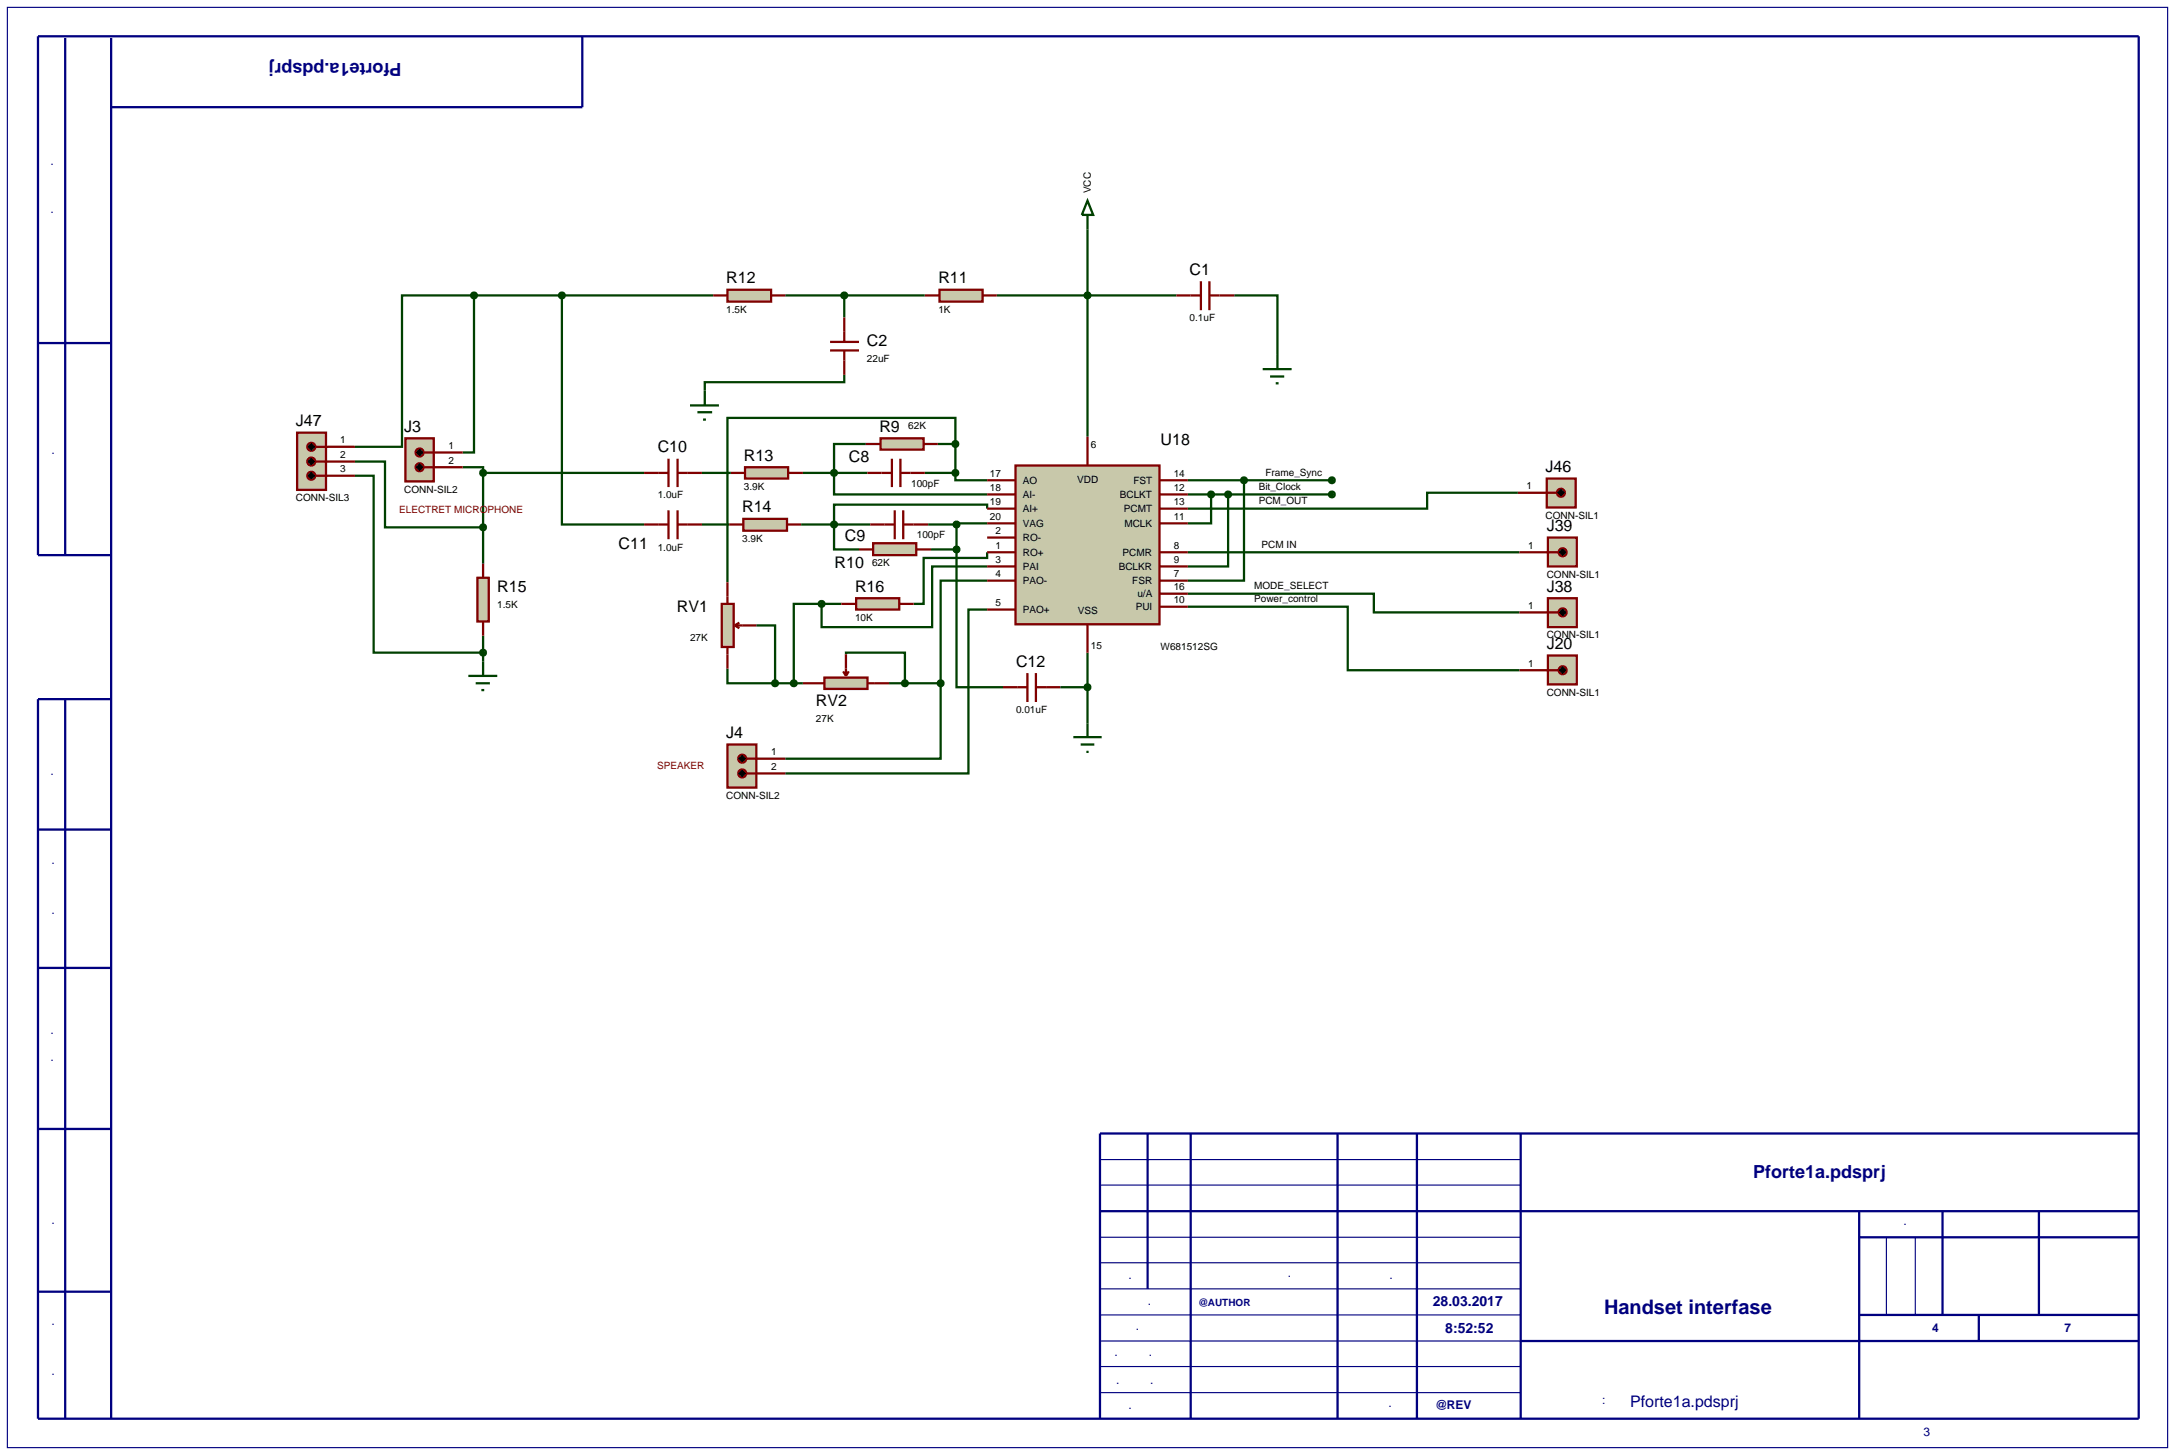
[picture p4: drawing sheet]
<svg xmlns="http://www.w3.org/2000/svg" width="384mm" height="257mm" viewBox="0 0 384 257" stroke-linecap="round" stroke-linejoin="round" font-family="sans-serif">
<path d="M1.3 1.3h381v254h-381zM194 218.2h74.2M194 209h74.2M194 204.5h74.2M332.7 218.2v13.7M337.8 218.2v13.7M194 222.7h74.2M194 231.9h74.2M194 236.5h74.2M194 227.3h74.2M194 241h74.2M194 245.6h74.2" fill="none" stroke="#000080" stroke-width=".2"/>
<g fill="none" stroke="#000080" stroke-width=".4">
<path d="M11.5 6.7v91.2M19.6 6.7v243.5M102.7 6.4v12.5h-83.1M6.7 60.5h12.9M19.6 97.9h-12.9v-91.5h370.5v243.8h-370.5v-126.9h12.9M11.5 123.3v126.9M6.7 146.3h12.9M6.7 170.7h12.9M6.7 199.1h12.9M202.4 199.9v27.4M210 199.9v50.3M235.9 199.9v50.3"/>
<path d="M249.9 199.9v50.3M268.2 199.9v50.3M377.2 199.9h-183.2v50.3M194 213.6h183.2M327.9 213.6v36.6M327.9 218.2h49.3M342.6 213.6v18.3M359.6 213.6v18.3M6.7 227.8h12.9M268.2 236.5h109M327.9 231.9h49.3M349 231.9v4.6"/>
</g>
<g fill="none" stroke="#004000" stroke-width=".4">
<path d="M83.6 52.1v27.7h-2M83.6 52.1h-12.7v26.7h-8.3M83.6 52.1h42.2M99.1 52.1v40.4h14.5M138.5 52.1h24.6M148.9 52.1v3.9M175.8 52.1h31.7M191.8 40.5v36.5M217.7 52.1h7.6v10.5M148.9 66.1v1.3h-24.6v1.5M152.7 78.3h-5.6v8.9h27M165.4 78.3h3.1"/>
<path d="M168.5 78.3v-4.6h-40.2v29M168.5 78.3v5.1M62.6 83.9h3.3v31.2h19.3M62.6 81.4h5.3v11.6h17.3M81.6 82.4h3.6v1M85.2 83.4h28.4M85.2 83.4v16M123.8 83.4h5.1M123.8 92.5h4.8M141.3 92.5h12.2M141.6 83.4h11.4M163.1 83.4h5.4"/>
<path d="M163.7 92.5h5M164.2 96.9h4.5M168.5 83.4v1.3h5.6M168.7 96.9v24.3h8.2M168.7 92.5v4.4M174.1 92.3h-5.4v.2M174.1 89.7v-.7h-27v7.9h4.4M174.1 97.4v1h-11.2v8.1h-1.8M174.1 99.9h-9.7v10.7h-19.5v-4.1M209.5 87.2h25.4M209.5 84.7h25.4M209.5 97.4h58.5"/>
<path d="M213.6 87.2v5.1h-4.1M216.6 87.2v12.7h-7.1M219.4 84.7v17.7h-9.9M267.7 86.9h-16v2.8h-42.2M85.2 112.1v4.6M128.3 117.9v2.6h8.4M133.4 110.3h3.3v10.2M144.9 106.5h-4.9v14M144.9 106.5h3.5M149.2 115.4v-.3h10.4v5.4M174.1 107.5h-3.3v28.9h-32.3M174.1 102.4h-8.2v18.1"/>
<path d="M191.8 115.1v12.5M209.5 107h28.2v11.2h30.3M209.5 104.7h32.8v3.3h25.7M136.7 120.5h4.9M156.8 120.5h9.1M165.9 120.5v13.3h-27.4M187 121.2h4.8"/>
</g>
<path d="M179.1 82.1h25.4v28h-25.4z" fill="#c8c8aa" stroke="#800000" stroke-width=".4"/>
<g fill="none" stroke="#800000" stroke-width=".4">
<path d="M191.8 77v5.1M174.1 84.7h5M174.1 87.2h5M174.1 89.7h5M174.1 92.3h5M174.1 94.8h5M174.1 97.4h5M174.1 99.9h5M204.5 84.7h5M204.5 87.2h5M204.5 89.7h5M204.5 92.3h5"/>
<path d="M204.5 97.4h5M204.5 99.9h5M174.1 102.4h5M174.1 107.5h5M191.8 110.1v5M204.5 102.4h5M204.5 104.7h5M204.5 107h5"/>
</g>
<g fill="none" stroke="#004000" stroke-width=".4">
<path d="M191.8 35.4l1 2.5h-2zM191.8 37.9v2.6M121.7 71.5h5.1M123 72.7h2.6M124 74h.5M124.3 68.9v2.6M222.7 65.1h5.1M224 66.4h2.5M225 67.6h.5M225.3 62.6v2.5M82.6 119.2h5.1M85.2 116.7v2.5"/>
<path d="M83.9 120.5h2.5M84.9 121.7h.5M189.3 130h5M190.6 131.3h2.4M191.6 132.6h.4M191.8 127.6v2.4"/>
</g>
<path d="M234.5 84.4l.4-.2-.5 .5zM234.9 84.2l.3 .1 .2 .4zM234.9 85.2l.5-.5-.1 .3zM234.4 84.7l.5 .5-.4-.2z" fill="#004000" stroke="#004000" stroke-width=".4"/>
<path d="M234.4 84.7l.5-.5 .5 .5-.5 .5z" fill="#004000"/>
<path d="M234.5 86.9l.4-.2-.5 .5zM234.9 86.7l.3 .1 .2 .4zM234.9 87.7l.5-.5-.2 .4zM234.4 87.2l.5 .5-.4-.2z" fill="#004000" stroke="#004000" stroke-width=".4"/>
<path d="M234.4 87.2l.5-.5 .5 .5-.5 .5z" fill="#004000"/>
<path d="M213.2 86.9l.4-.2-.5 .5zM213.6 86.7l.3 .1 .2 .4zM213.6 87.7l.5-.5-.2 .4zM213.1 87.2l.5 .5-.4-.2z" fill="#004000" stroke="#004000" stroke-width=".4"/>
<path d="M213.6 86.7l.5 .5-.5 .5-.5-.5z" fill="#004000"/>
<path d="M216.3 86.8l.3-.1-.5 .5zM216.6 86.7l.3 .1 .2 .4zM216.6 87.7l.5-.5-.2 .4zM216.1 87.2l.5 .5-.3-.1z" fill="#004000" stroke="#004000" stroke-width=".4"/>
<path d="M216.1 87.2l.5-.5 .5 .5-.5 .5z" fill="#004000"/>
<path d="M219.1 84.3l.3-.1-.5 .5zM219.4 84.2l.3 .1 .2 .4zM219.9 84.7l-.1 .3-.4 .2zM218.9 84.7l.5 .5-.4-.2z" fill="#004000" stroke="#004000" stroke-width=".4"/>
<path d="M218.9 84.7l.5-.5 .5 .5-.5 .5z" fill="#004000"/>
<path d="M148.9 56v4.3M207.5 52.1h4.3M211.8 49.6v5.1M213.3 49.6v5.1M213.3 52.1h4.4M146.4 61.8h5.1M146.4 60.3h5.1M148.9 61.8v4.3" fill="none" stroke="#800000" stroke-width=".4"/>
<path d="M155.3 77.3h7.6v2h-7.6z" fill="#c8c8aa" stroke="#800000" stroke-width=".4"/>
<path d="M152.7 78.3h2.6M162.9 78.3h2.5" fill="none" stroke="#800000" stroke-width=".4"/>
<path d="M154 95.8h7.6v2.1h-7.6z" fill="#c8c8aa" stroke="#800000" stroke-width=".4"/>
<path d="M151.5 96.9h2.5M161.6 96.9h2.6" fill="none" stroke="#800000" stroke-width=".4"/>
<path d="M165.7 51.1h7.6v2.1h-7.6z" fill="#c8c8aa" stroke="#800000" stroke-width=".4"/>
<path d="M163.1 52.1h2.6M173.3 52.1h2.5" fill="none" stroke="#800000" stroke-width=".4"/>
<path d="M128.3 51.1h7.7v2.1h-7.7z" fill="#c8c8aa" stroke="#800000" stroke-width=".4"/>
<path d="M125.8 52.1h2.5M136 52.1h2.5" fill="none" stroke="#800000" stroke-width=".4"/>
<path d="M148.5 51.8l.4-.2-.5 .5zM148.9 51.6l.3 .1 .2 .4zM149.4 52.1l-.1 .3-.4 .2zM148.4 52.1l.5 .5-.3-.1z" fill="#004000" stroke="#004000" stroke-width=".4"/>
<path d="M148.4 52.1l.5-.5 .5 .5-.5 .5z" fill="#004000"/>
<path d="M191.5 51.7l.3-.1-.5 .5zM191.8 51.6l.3 .1 .2 .4zM192.3 52.1l-.1 .3-.4 .2zM191.3 52.1l.5 .5-.4-.2z" fill="#004000" stroke="#004000" stroke-width=".4"/>
<path d="M191.8 51.6l.5 .5-.5 .5-.5-.5z" fill="#004000"/>
<path d="M153 83.4h4.3M153.5 92.5h4.3M157.3 80.9v5M157.8 90v5.1M158.8 80.9v5M158.8 83.4h4.3M159.3 90v5.1M159.3 92.5h4.4" fill="none" stroke="#800000" stroke-width=".4"/>
<path d="M146.7 83.1l.4-.2-.5 .5zM147.1 82.9l.3 .1 .2 .4zM147.6 83.4l-.1 .3-.4 .2zM146.6 83.4l.5 .5-.4-.2z" fill="#004000" stroke="#004000" stroke-width=".4"/>
<path d="M146.6 83.4l.5-.5 .5 .5-.5 .5z" fill="#004000"/>
<path d="M168.1 83.1l.4-.2-.5 .5zM168.5 82.9l.3 .1 .2 .4zM169 83.4l-.1 .3-.4 .2zM168 83.4l.5 .5-.4-.2z" fill="#004000" stroke="#004000" stroke-width=".4"/>
<path d="M168 83.4l.5-.5 .5 .5-.5 .5z" fill="#004000"/>
<path d="M168.3 92.2l.4-.2-.5 .5zM168.7 92l.4 .2 .1 .3zM169.2 92.5l-.1 .3-.4 .2zM168.2 92.5l.5 .5-.3-.1z" fill="#004000" stroke="#004000" stroke-width=".4"/>
<path d="M168.2 92.5l.5-.5 .5 .5-.5 .5z" fill="#004000"/>
<path d="M146.8 92.1l.3-.1-.5 .5zM147.1 92l.3 .1 .2 .4zM147.1 93l.5-.5-.2 .4zM146.6 92.5l.5 .5-.3-.1z" fill="#004000" stroke="#004000" stroke-width=".4"/>
<path d="M147.1 92l.5 .5-.5 .5-.5-.5z" fill="#004000"/>
<path d="M131.4 82.4h7.6v2h-7.6z" fill="#c8c8aa" stroke="#800000" stroke-width=".4"/>
<path d="M128.9 83.4h2.5M139 83.4h2.6" fill="none" stroke="#800000" stroke-width=".4"/>
<path d="M131.1 91.5h7.7v2.1h-7.7z" fill="#c8c8aa" stroke="#800000" stroke-width=".4"/>
<path d="M113.6 92.5h4.3M113.6 83.4h4.3M117.9 80.9v5M117.9 90v5.1M119.5 92.5h4.3M119.5 80.9v5M119.5 90v5.1M119.5 83.4h4.3M128.6 92.5h2.5M138.8 92.5h2.5" fill="none" stroke="#800000" stroke-width=".4"/>
<path d="M71.5 77.3h5v7.6h-5z" fill="#c8c8aa" stroke="#800000" stroke-width=".4"/>
<path d="M74.8 79.8h6.8M74.8 82.4h6.8" fill="none" stroke="#800000" stroke-width=".4"/>
<g fill="#000" stroke="#800000" stroke-width=".4">
<path d="M73.5 79.3l.5-.2-.7 .7zM74 79.1a.68 .68 0 0 1 .7 .7zM74.7 79.8a.68 .68 0 0 1-.7 .7zM73.3 79.8l.7 .7a.68 .68 0 0 1-.7-.7z"/>
<path d="M73.5 81.9l.5-.2-.7 .7zM74 81.7a.68 .68 0 0 1 .7 .7zM74.7 82.4a.68 .68 0 0 1-.7 .7zM73.3 82.4l.7 .7a.68 .68 0 0 1-.7-.7z"/>
</g>
<path d="M74 79.1l.7 .7-.7 .7-.7-.7zM74 81.7l.7 .7-.7 .7-.7-.7z" fill="#000"/>
<path d="M98.8 51.7l.3-.1-.5 .5zM99.1 51.6l.3 .1 .2 .4zM99.1 52.6l.5-.5-.2 .4zM98.6 52.1l.5 .5-.3-.1z" fill="#004000" stroke="#004000" stroke-width=".4"/>
<path d="M98.6 52.1l.5-.5 .5 .5-.5 .5z" fill="#004000"/>
<path d="M84.2 101.9h2v7.7h-2z" fill="#c8c8aa" stroke="#800000" stroke-width=".4"/>
<path d="M85.2 99.4v2.5M85.2 109.6v2.5" fill="none" stroke="#800000" stroke-width=".4"/>
<path d="M84.8 83.1l.4-.2-.5 .5zM85.2 82.9l.4 .2 .1 .3zM85.7 83.4l-.1 .3-.4 .2zM84.7 83.4l.5 .5-.4-.2z" fill="#004000" stroke="#004000" stroke-width=".4"/>
<path d="M84.7 83.4l.5-.5 .5 .5-.5 .5z" fill="#004000"/>
<path d="M151 105.5h7.6v2h-7.6z" fill="#c8c8aa" stroke="#800000" stroke-width=".4"/>
<path d="M148.4 106.5h2.6M158.6 106.5h2.5" fill="none" stroke="#800000" stroke-width=".4"/>
<path d="M127.3 106.5h2.1v7.6h-2.1z" fill="#c8c8aa" stroke="#800000" stroke-width=".4"/>
<path d="M128.3 102.7v3.8M128.3 114.1v3.8M129.6 110.3l.8 .5M129.6 110.3h3.8M130.4 109.8l-.8 .5" fill="none" stroke="#800000" stroke-width=".4"/>
<path d="M145.4 119.5h7.6v2h-7.6z" fill="#c8c8aa" stroke="#800000" stroke-width=".4"/>
<path d="M148.7 118.4l.5 .8M149.2 115.4v3.8M149.7 118.4l-.5 .8M141.6 120.5h3.8M153 120.5h3.8" fill="none" stroke="#800000" stroke-width=".4"/>
<path d="M159.3 120.1l.3-.1-.5 .5zM159.6 120l.3 .1 .2 .4zM159.6 121l.5-.5-.2 .4zM159.1 120.5l.5 .5-.3-.1z" fill="#004000" stroke="#004000" stroke-width=".4"/>
<path d="M159.6 120l.5 .5-.5 .5-.5-.5z" fill="#004000"/>
<path d="M144.6 106.1l.3-.1-.5 .5zM144.9 106l.3 .1 .2 .4zM145.4 106.5l-.2 .4-.3 .1zM144.4 106.5l.5 .5-.4-.2z" fill="#004000" stroke="#004000" stroke-width=".4"/>
<path d="M144.9 106l.5 .5-.5 .5-.5-.5z" fill="#004000"/>
<path d="M139.7 120.1l.3-.1-.5 .5zM140 120l.3 .1 .2 .4zM140 121l.5-.5-.2 .4zM139.5 120.5l.5 .5-.3-.1z" fill="#004000" stroke="#004000" stroke-width=".4"/>
<path d="M140 120l.5 .5-.5 .5-.5-.5z" fill="#004000"/>
<path d="M168.2 77.9l.3-.1-.5 .5zM168.5 77.8l.4 .2 .1 .3zM168.5 78.8l.5-.5-.1 .3zM168 78.3l.5 .5-.3-.1z" fill="#004000" stroke="#004000" stroke-width=".4"/>
<path d="M168.5 77.8l.5 .5-.5 .5-.5-.5z" fill="#004000"/>
<path d="M136.4 120.1l.3-.1-.5 .5zM136.7 120l.4 .2 .1 .3zM137.2 120.5l-.2 .4-.3 .1zM136.2 120.5l.5 .5-.3-.1z" fill="#004000" stroke="#004000" stroke-width=".4"/>
<path d="M136.7 120l.5 .5-.5 .5-.5-.5z" fill="#004000"/>
<path d="M181.2 118.7v5.1M182.7 118.7v5.1M176.9 121.2h4.3M182.7 121.2h4.3" fill="none" stroke="#800000" stroke-width=".4"/>
<path d="M191.4 120.9l.4-.2-.5 .5zM191.8 120.7l.4 .2 .1 .3zM192.3 121.2l-.1 .3-.4 .2zM191.3 121.2l.5 .5-.4-.2z" fill="#004000" stroke="#004000" stroke-width=".4"/>
<path d="M191.3 121.2l.5-.5 .5 .5-.5 .5z" fill="#004000"/>
<path d="M168.3 96.6l.4-.2-.5 .5zM168.7 96.4l.4 .2 .1 .3zM168.7 97.4l.5-.5-.1 .3zM168.2 96.9l.5 .5-.3-.1z" fill="#004000" stroke="#004000" stroke-width=".4"/>
<path d="M168.2 96.9l.5-.5 .5 .5-.5 .5z" fill="#004000"/>
<path d="M128.3 131.3h5.1v7.6h-5.1z" fill="#c8c8aa" stroke="#800000" stroke-width=".4"/>
<path d="M131.7 133.8h6.8M131.7 136.4h6.8" fill="none" stroke="#800000" stroke-width=".4"/>
<g fill="#000" stroke="#800000" stroke-width=".4">
<path d="M130.4 133.3l.5-.2-.7 .7zM130.9 133.1a.68 .68 0 0 1 .7 .7zM131.6 133.8a.68 .68 0 0 1-.7 .7zM130.2 133.8l.7 .7a.68 .68 0 0 1-.7-.7z"/>
<path d="M130.4 135.9l.5-.2-.7 .7zM130.9 135.7a.68 .68 0 0 1 .7 .7zM131.6 136.4a.68 .68 0 0 1-.7 .7zM130.2 136.4l.7 .7a.68 .68 0 0 1-.7-.7z"/>
</g>
<path d="M130.9 133.1l.7 .7-.7 .7-.7-.7zM130.9 135.7l.7 .7-.7 .7-.7-.7z" fill="#000"/>
<path d="M165.6 120.1l.3-.1-.5 .5zM165.9 120l.4 .2 .1 .3zM166.4 120.5l-.2 .4-.3 .1zM165.4 120.5l.5 .5-.3-.1z" fill="#004000" stroke="#004000" stroke-width=".4"/>
<path d="M165.4 120.5l.5-.5 .5 .5-.5 .5z" fill="#004000"/>
<path d="M273 115.6h5.1v5.1h-5.1z" fill="#c8c8aa" stroke="#800000" stroke-width=".4"/>
<path d="M268 118.2h6.8" fill="none" stroke="#800000" stroke-width=".4"/>
<path d="M275.1 117.7l.5-.2-.7 .7zM275.6 117.5a.68 .68 0 0 1 .7 .7zM275.6 118.9l.7-.7a.68 .68 0 0 1-.7 .7zM274.9 118.2l.7 .7a.68 .68 0 0 1-.7-.7z" fill="#000" stroke="#800000" stroke-width=".4"/>
<path d="M274.9 118.2l.7-.7 .7 .7-.7 .7z" fill="#000"/>
<path d="M273 105.5h5.1v5.1h-5.1z" fill="#c8c8aa" stroke="#800000" stroke-width=".4"/>
<path d="M268 108h6.8" fill="none" stroke="#800000" stroke-width=".4"/>
<path d="M275.1 107.5l.5-.2-.7 .7zM275.6 107.3a.68 .68 0 0 1 .7 .7zM275.6 108.7l.7-.7a.68 .68 0 0 1-.7 .7zM274.9 108l.7 .7a.68 .68 0 0 1-.7-.7z" fill="#000" stroke="#800000" stroke-width=".4"/>
<path d="M275.6 107.3l.7 .7-.7 .7-.7-.7z" fill="#000"/>
<path d="M273 94.8h5.1v5.1h-5.1z" fill="#c8c8aa" stroke="#800000" stroke-width=".4"/>
<path d="M268 97.4h6.8" fill="none" stroke="#800000" stroke-width=".4"/>
<path d="M275.1 96.9l.5-.2-.7 .7zM275.6 96.7a.68 .68 0 0 1 .7 .7zM276.3 97.4a.68 .68 0 0 1-.7 .7zM274.9 97.4l.7 .7a.68 .68 0 0 1-.7-.7z" fill="#000" stroke="#800000" stroke-width=".4"/>
<path d="M274.9 97.4l.7-.7 .7 .7-.7 .7z" fill="#000"/>
<path d="M272.8 84.4h5.1v5.1h-5.1z" fill="#c8c8aa" stroke="#800000" stroke-width=".4"/>
<path d="M267.7 86.9h6.9" fill="none" stroke="#800000" stroke-width=".4"/>
<path d="M274.8 86.4l.5-.2-.7 .7zM275.3 86.2a.68 .68 0 0 1 .7 .7zM275.3 87.6l.7-.7a.68 .68 0 0 1-.7 .7zM274.6 86.9l.7 .7a.68 .68 0 0 1-.7-.7z" fill="#000" stroke="#800000" stroke-width=".4"/>
<path d="M275.3 86.2l.7 .7-.7 .7-.7-.7z" fill="#000"/>
<path d="M52.4 76.3h5.1v10.1h-5.1z" fill="#c8c8aa" stroke="#800000" stroke-width=".4"/>
<path d="M55.7 78.8h6.9M55.7 81.4h6.9M55.7 83.9h6.9" fill="none" stroke="#800000" stroke-width=".4"/>
<g fill="#000" stroke="#800000" stroke-width=".4">
<path d="M54.4 78.3l.5-.2-.7 .7zM54.9 78.1a.68 .68 0 0 1 .7 .7zM54.9 79.5l.7-.7a.68 .68 0 0 1-.7 .7zM54.2 78.8l.7 .7a.68 .68 0 0 1-.7-.7z"/>
<path d="M54.4 80.9l.5-.2-.7 .7zM54.9 80.7a.68 .68 0 0 1 .7 .7zM55.6 81.4a.68 .68 0 0 1-.7 .7zM54.2 81.4l.7 .7a.68 .68 0 0 1-.7-.7z"/>
<path d="M54.4 83.4l.5-.2-.7 .7zM54.9 83.2a.68 .68 0 0 1 .7 .7zM54.9 84.6l.7-.7a.68 .68 0 0 1-.7 .7zM54.2 83.9l.7 .7a.68 .68 0 0 1-.7-.7z"/>
</g>
<path d="M54.9 78.1l.7 .7-.7 .7-.7-.7zM54.9 80.7l.7 .7-.7 .7-.7-.7zM54.9 83.2l.7 .7-.7 .7-.7-.7z" fill="#000"/>
<path d="M83.3 51.7l.3-.1-.5 .5zM83.6 51.6l.3 .1 .2 .4zM83.6 52.6l.5-.5-.2 .4zM83.1 52.1l.5 .5-.3-.1z" fill="#004000" stroke="#004000" stroke-width=".4"/>
<path d="M83.1 52.1l.5-.5 .5 .5-.5 .5z" fill="#004000"/>
<path d="M84.8 114.8l.4-.2-.5 .5zM85.2 114.6l.4 .2 .1 .3zM85.2 115.6l.5-.5-.2 .4zM84.7 115.1l.5 .5-.3-.1z" fill="#004000" stroke="#004000" stroke-width=".4"/>
<path d="M84.7 115.1l.5-.5 .5 .5-.5 .5z" fill="#004000"/>
<path d="M84.8 92.7l.4-.2-.5 .5zM85.2 92.5l.3 .1 .2 .4zM85.2 93.5l.5-.5-.2 .4zM84.7 93l.5 .5-.3-.1z" fill="#004000" stroke="#004000" stroke-width=".4"/>
<path d="M84.7 93l.5-.5 .5 .5-.5 .5z" fill="#004000"/>
<text font-size="3.5" fill="#000080" x="282.9" y="231.8">Handset interfase</text>
<g font-size="3.2" fill="#000080">
<text x="70.8" y="11.2" transform="rotate(-180 70.8 11.2)">Pforte1a.pdsprj</text>
<text x="309.2" y="207.7">Pforte1a.pdsprj</text>
</g>
<g font-size="2.8">
<text x="128.1" y="50">R12</text>
<text x="165.5" y="50">R11</text>
<text x="209.8" y="48.5">C1</text>
<text x="152.9" y="61.1">C2</text>
<text x="52.2" y="75.2">J47</text>
<text x="71.3" y="76.2">J3</text>
<text x="155.1" y="76.2">R9</text>
<text x="116" y="79.7">C10</text>
<text x="131.2" y="81.3">R13</text>
<text x="149.7" y="81.5">C8</text>
<text x="204.7" y="78.5">U18</text>
<text x="272.6" y="83.3">J46</text>
<text x="130.9" y="90.4">R14</text>
<text x="149" y="95.5">C9</text>
<text x="272.8" y="93.7">J39</text>
<text x="109.1" y="96.8">C11</text>
<text x="147.2" y="100.3">R10</text>
<text x="87.7" y="104.5">R15</text>
<text x="119.4" y="107.9">RV1</text>
<text x="150.8" y="104.4">R16</text>
<text x="272.8" y="104.4">J38</text>
<text x="179.2" y="117.6">C12</text>
<text x="272.8" y="114.5">J20</text>
<text x="143.9" y="124.5">RV2</text>
<text x="128.1" y="130.2">J4</text>
</g>
<text font-size="2.8" fill="#000080" x="287.5" y="248.1">Pforte1a.pdsprj</text>
<g font-size="2.5" fill="#000080">
<text x="252.7" y="230.3">28.03.2017</text>
<text x="254.9" y="235">8:52:52</text>
</g>
<g font-size="2.1" fill="#000080">
<text x="9.3" y="42.7" transform="rotate(-90 9.3 42.7)">Перв. примен.</text>
<text x="9.5" y="86.3" transform="rotate(-90 9.5 86.3)">Справ. №</text>
<text x="9.3" y="141.9" transform="rotate(-90 9.3 141.9)">Подп. и дата</text>
<text x="9.5" y="165.2" transform="rotate(-90 9.5 165.2)">Инв. № дубл.</text>
<text x="9.3" y="192.2" transform="rotate(-90 9.3 192.2)">Взам. инв. №</text>
<text x="9.5" y="221.1" transform="rotate(-90 9.5 221.1)">Подп. и дата</text>
<text x="332.2" y="216.1">Лит.</text>
<text x="195.1" y="225.5">Изм.</text>
<text x="218.4" y="225.2">№ докум.</text>
<text x="240" y="225.5">Подп.</text>
<text x="195.3" y="230.1">Разраб.</text>
<text x="195.3" y="234.6">Пров.</text>
<text x="195.3" y="239.2">Т.контр.</text>
<text x="340.8" y="234.9">4</text>
<text x="364.1" y="234.9">7</text>
<text x="195.3" y="244">Н.контр.</text>
<text x="9.5" y="246.5" transform="rotate(-90 9.5 246.5)">Инв. № подл.</text>
<text x="195.6" y="248.4">Утв.</text>
<text x="239" y="248.1">Ревиз.</text>
<text x="253.1" y="248.4">@REV</text>
<text x="269" y="247.6">Файл проекта:</text>
<text x="329.7" y="253.2">Формат А3</text>
</g>
<g font-size="1.8">
<text x="192.4" y="34.1" transform="rotate(-90 192.4 34.1)">VCC</text>
<text x="128.1" y="55.2">1.5K</text>
<text x="165.5" y="55.2">1K</text>
<text x="209.8" y="56.7">0.1uF</text>
<text x="152.9" y="63.9">22uF</text>
<text x="160.2" y="75.7">62K</text>
<text x="60" y="78.2">1</text>
<text x="60" y="80.8">2</text>
<text x="60" y="83.3">3</text>
<text x="79.1" y="79.2">1</text>
<text x="79.1" y="81.8">2</text>
<text x="192.4" y="79">6</text>
<text x="223.2" y="83.9">Frame_Sync</text>
<text x="52.2" y="88.4">CONN-SIL3</text>
<text x="71.3" y="86.9">CONN-SIL2</text>
<text x="116" y="87.9">1.0uF</text>
<text x="131.2" y="86.4">3.9K</text>
<text x="160.7" y="85.9">100pF</text>
<text x="174.6" y="84.1">17</text>
<text x="174.6" y="86.6">18</text>
<text x="174.6" y="89.1">19</text>
<text x="180.4" y="85.3">AO</text>
<text x="180.4" y="87.8">AI-</text>
<text x="190" y="85.2">VDD</text>
<text x="197.5" y="87.8">BCLKT</text>
<text x="199.9" y="85.3">FST</text>
<text x="207" y="84.1">14</text>
<text x="207" y="86.6">12</text>
<text x="207" y="89.1">13</text>
<text x="222" y="86.4">Bit_Clock</text>
<text x="222" y="88.9">PCM_OUT</text>
<text x="269.2" y="86.3">1</text>
<text x="130.9" y="95.6">3.9K</text>
<text x="161.7" y="94.8">100pF</text>
<text x="174.6" y="91.7">20</text>
<text x="175.6" y="94.2">2</text>
<text x="180.4" y="90.3">AI+</text>
<text x="180.4" y="92.9">VAG</text>
<text x="180.4" y="95.4">RO-</text>
<text x="198.2" y="90.3">PCMT</text>
<text x="198.3" y="92.9">MCLK</text>
<text x="207" y="91.7">11</text>
<text x="272.6" y="91.5">CONN-SIL1</text>
<text x="116" y="97.1">1.0uF</text>
<text x="153.8" y="99.9">62K</text>
<text x="175.6" y="96.8">1</text>
<text x="175.6" y="99.3">3</text>
<text x="175.6" y="101.8">4</text>
<text x="180.4" y="98">RO+</text>
<text x="180.4" y="100.5">PAI</text>
<text x="197.3" y="100.5">BCLKR</text>
<text x="198" y="98">PCMR</text>
<text x="207" y="96.8">8</text>
<text x="207" y="99.3">9</text>
<text x="207" y="101.8">7</text>
<text x="222.5" y="96.6">PCM IN</text>
<text x="269.5" y="96.8">1</text>
<text x="272.8" y="101.9">CONN-SIL1</text>
<text x="87.7" y="107.3">1.5K</text>
<text x="175.6" y="106.9">5</text>
<text x="180.4" y="103">PAO-</text>
<text x="199.7" y="103">FSR</text>
<text x="200.3" y="107.6">PUI</text>
<text x="200.6" y="105.3">u/A</text>
<text x="207" y="104.1">16</text>
<text x="207" y="106.4">10</text>
<text x="221.2" y="106.2">Power_control</text>
<text x="221.2" y="103.9">MODE_SELECT</text>
<text x="269.5" y="107.4">1</text>
<text x="121.7" y="113.1">27K</text>
<text x="150.8" y="109.5">10K</text>
<text x="180.4" y="108.1">PAO+</text>
<text x="190.1" y="108.2">VSS</text>
<text x="272.8" y="112.6">CONN-SIL1</text>
<text x="192.4" y="114.4">15</text>
<text x="204.7" y="114.6">W681512SG</text>
<text x="269.5" y="117.6">1</text>
<text x="179.2" y="125.8">0.01uF</text>
<text x="272.8" y="122.7">CONN-SIL1</text>
<text x="143.9" y="127.3">27K</text>
<text x="136" y="133.2">1</text>
<text x="136" y="135.8">2</text>
<text x="128.1" y="140.9">CONN-SIL2</text>
</g>
<g font-size="1.8" fill="#800000">
<text x="70.4" y="90.5">ELECTRET MICROPHONE</text>
<text x="115.9" y="135.6">SPEAKER</text>
</g>
<text font-size="1.8" fill="#000080" x="211.3" y="230.4">@AUTHOR</text>
</svg>
